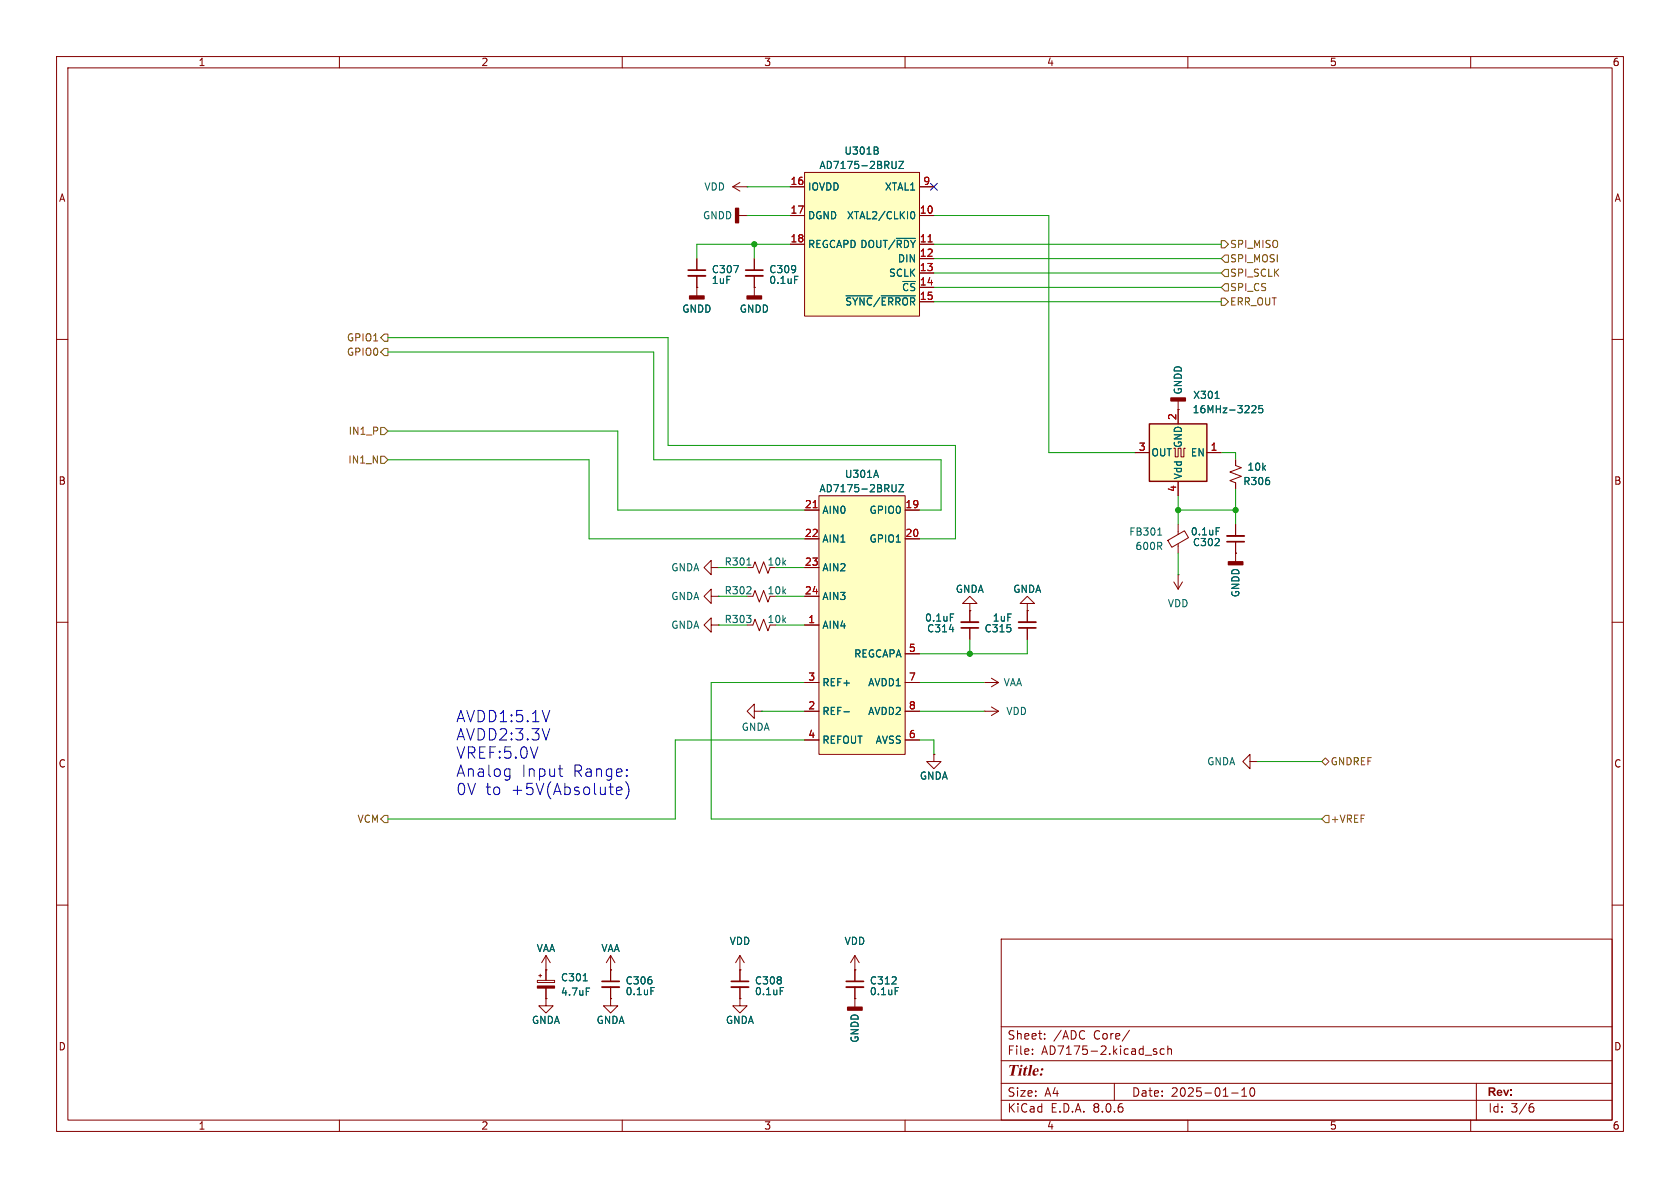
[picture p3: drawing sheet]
<svg xmlns="http://www.w3.org/2000/svg" width="297mm" height="210mm" viewBox="0 0 297 210" stroke-linecap="round" stroke-linejoin="round" font-family="sans-serif">
<g fill="none" stroke="#840000" stroke-width=".18">
<path d="M10 10h277v190h-277zM12 12h273v186h-273zM60 10v2M110 10v2M160 10v2M210 10v2M260 10v2M129.5 33l1.3 .8M129.5 33h2.6M130.6 38.1h1.5M130.8 32.3l-1.3 .7M132.1 33h.1"/>
<path d="M132.1 38.1h.1M10 60h2M123.2 50.8h.1M123.2 45.7v2.1M123.2 48.8v3.5M133.3 50.8h.1M133.3 45.7v2.1M133.3 48.8v3.5M285 60h2M208.3 72.4h.1M208.3 70.9v1.5M218.4 97.8h.1"/>
<path d="M218.4 81.3v1l1.1 .4-2.1 .7 2.1 .8-2.1 .8 1 .3v1.1M218.4 92.7v2M218.4 95.8v3.5M10 110h2M125.7 100.3v-1.2l-1.2 1.2 1.2 1.3v-1.3h1.3M125.7 105.4v-1.3l-1.2 1.3 1.2 1.3v-1.3h1.3M125.7 110.5v-1.3l-1.2 1.3 1.2 1.3v-1.3h1.3M127 100.3h.1M127 105.4h.1M127 110.5h.1M132.1 110.5h1l.4-1 .7 2 .8-2 .8 2 .3-1M171.4 106.7h1.3l-1.3-1.3-1.2 1.3h1.2v1.3"/>
<path d="M171.4 108h.1M171.4 108v2M171.4 111v2M175.3 119.9l1.2 .8M181.6 106.7h1.3l-1.3-1.3-1.3 1.3h1.3v1.3M181.6 108h.1M181.6 108v2M181.6 111v2M207.5 102.9l.8 1.2M208.3 101.6h.1M208.3 101.6v2.5M209 102.9l-.7 1.2"/>
<path d="M285 110h2M174 125.7h.1M174 120.7h.1M174 125.7h2.5M174 120.7h2.5M175.3 125l1.2 .7M176.5 125.7l-1.2 .8M176.5 120.7l-1.2 .7M221 134.6v-1.2l-1.3 1.2 1.3 1.3v-1.3h1.2M222.2 134.6h.1M10 160h2M285 160h2"/>
<path d="M130.8 171.5v2M130.8 174.5v2M177 166h108v32h-108zM60 198v2M110 198v2M160 198v2M177 194.5h108M177 191.5h108M177 187.5h108M177 181.5h108M182.5 186.3v.1M182.5 185.5v.1"/>
<path d="M184.7 183.6v.1M184.7 182.8v.1M197 191.5v3M199.7 182.1l-1.3 2M203.9 185.7l.6 .4-.2 .3-.4-.1M204.5 185.5l-.4-.1-.2 .2M205.8 185.5l-.4-.1-.3 .3v.4l.1 .2h.6M206.5 185.5l.2-.1 .3 .1 .1 .9M206.5 184.9v1.5M210 198v2M217.7 193.2h1.2M219.5 193.8h.9"/>
<path d="M219.5 192.7l.5-.4v1.5M221.2 192.4l.1-.1a.81 .81 0 0 1 .6 .6 .81 .81 0 0 1-.3 .8l-.1 .1a.81 .81 0 0 1-.6-.6 .81 .81 0 0 1 .3-.8zM260 198v2M261 191.5v6.5M270.6 195.7h.3l.3 .3-.1 .5-.5 .1M271 195.1l-.4 .1"/>
</g>
<path d="M121.7 48.8h3M131.8 48.8h3.1M216.9 94.7h3.1M169.9 110h3.1M180.1 110h3M129.3 174.5h3" fill="none" stroke="#840000" stroke-width=".33"/>
<path d="M121.7 47.8h3M131.8 47.8h3.1M216.9 95.8h3.1M169.9 111h3.1M180.1 111h3M129.3 173.5h3" fill="none" stroke="#840000" stroke-width=".3"/>
<path d="M129.7 46.9h.9l-.6 1.3M140.5 48.8h.6M215 93.3h.6M167.8 111.3h.8M168 108.5h.6M137.9 174.6h.6" fill="none" stroke="#006464" stroke-width=".18"/>
<g fill="#840000" stroke="#840000" stroke-width=".25">
<path d="M207 70.4h2.5v.5h-2.5z"/>
<path d="M217.2 99.3h2.5v.5h-2.5z"/>
<path d="M130 36.8h.6v2.6h-.6z"/>
<path d="M132.1 52.3h2.5v.5h-2.5z"/>
<path d="M121.9 52.3h2.6v.5h-2.6z"/>
</g>
<path d="M203.2 74.9h10.2v10.2h-10.2z" fill="#ffffc2"/>
<path d="M203.2 74.9h10.2v10.2h-10.2z" fill="none" stroke="#840000" stroke-width=".25"/>
<path d="M207.5 79.2h.3v1.6h.5v-1.6h.5v1.6h.5v-1.6h.2M208.3 72.4v2.5M200.7 80h2.5M208.3 85.1v2.5M213.4 80h2.5M132.1 105.4h1l.4-1 .7 2 .8-2 .8 2 .3-1M132.1 100.3h1l.4-1 .7 2 .8-2 .8 2 .3-1" fill="none" stroke="#840000" stroke-width=".18"/>
<path d="M214.8 70.4h.7M221.4 71.8l.4-.1 .2 .4-.7 .9h.7M223.2 71.7h-.6l-.1 .6 .2-.1h.4l.1 .2v.4l-.2 .2-.5-.2M132 99.9h.8" fill="none" stroke="#006464" stroke-width=".18"/>
<path d="M144.8 87.6h15.2v45.8h-15.2z" fill="#ffffc2"/>
<g fill="none" stroke="#840000" stroke-width=".18">
<path d="M142.2 90.2h2.6M142.2 95.3h2.6M144.8 87.6h15.2v45.8h-15.2zM160 90.2h2.6M160 95.3h2.6M206.5 95.5l2.9-1.7 .7 1.2-2.9 1.7zM208.3 92.7v1.8M208.3 96.1v1.7M142.2 110.5h2.6M142.2 100.3h2.6M142.2 105.4h2.6M160 115.6h2.6"/>
<path d="M133.3 125.7v-1.2l-1.2 1.2 1.2 1.3v-1.3h1.3M134.6 125.7h.1M142.2 125.7h2.6M142.2 120.7h2.6M142.2 130.8h2.6M160 125.7h2.6M160 120.7h2.6M160 130.8h2.6M165.1 133.4v1.2h1.3l-1.3 1.3-1.3-1.3h1.3M165.1 133.4h.1M95 173.3h3v.4h-3zM95.2 172.5h.6"/>
<path d="M95.5 172.2v.5M96.5 171.5h.1M96.5 176.5v1.3h1.3l-1.3 1.3-1.3-1.3h1.3M96.5 176.5h.1M96.5 168.9l-.7 1.3M96.5 168.9v4.4M96.5 174.7v1.8M96.5 168.9l.8 1.3M107.9 176.5v1.3h1.3l-1.3 1.3-1.2-1.3h1.2M107.9 176.5h.1M107.9 171.5h.1M107.9 168.9v4.6"/>
<path d="M107.9 174.5v2M107.9 168.9l-.7 1.3M107.9 168.9l.8 1.3M130.8 176.5v1.3h1.3l-1.3 1.3-1.3-1.3h1.3M130.8 176.5h.1M130.8 171.5h.1M130.8 168.9l-.8 1.3M130.8 168.9v2.6M130.8 168.9l.8 1.3M151.1 176.5h.1M151.1 171.5h.1M151.1 168.9v4.6"/>
<path d="M151.1 174.5v3.6M151.1 168.9l-.7 1.3M151.1 168.9l.8 1.3"/>
</g>
<path d="M154.9 83.1l.4 1.3M158.4 85.7v1l-.1 .2h-.4M158.9 85.7h.8l-.8 1.2h.8M204.7 94.6h.7M204.9 93.5l.1-.2v1.3M149.2 125.8h1M103.1 173.4h.7M103.6 174.7h.7M115.1 174.6h.6M158.3 174.6h.6" fill="none" stroke="#006464" stroke-width=".18"/>
<path d="M143.8 89.8h.7" fill="none" stroke="#a90000" stroke-width=".18"/>
<path d="M149.9 178.1h2.5v.5h-2.5z" fill="#840000" stroke="#840000" stroke-width=".25"/>
<path d="M106.4 174.5h3.1M149.6 174.5h3.1" fill="none" stroke="#840000" stroke-width=".33"/>
<path d="M106.4 173.5h3.1M149.6 173.5h3.1" fill="none" stroke="#840000" stroke-width=".3"/>
<path d="M95 174.3h3v.4h-3z" fill="#840000" stroke="#840000" stroke-width=".18"/>
<path d="M142.2 30.5h20.4v25.4h-20.4z" fill="#ffffc2"/>
<g fill="none" stroke="#840000" stroke-width=".18">
<path d="M139.7 38.1h2.5M139.7 33h2.5M142.2 30.5h20.4v25.4h-20.4zM162.6 38.1h2.5M162.6 33h2.5M123.2 50.8h.1M123.2 45.7v2.1M123.2 48.8v2M133.3 50.8h.1M133.3 45.7v2.1M133.3 48.8v2M139.7 43.2h2.5"/>
<path d="M162.6 43.2h2.5M162.6 45.7h2.5M162.6 48.3h2.5M162.6 50.8h2.5M208.3 72.4h.1M208.3 72.4v2.5M142.2 90.2h2.6M142.2 95.3h2.6M160 90.2h2.6M160 95.3h2.6M200.7 80h2.5M208.3 85.1v2.5"/>
<path d="M213.4 80h2.5M218.4 97.8h.1M218.4 81.3v1M218.4 85.3v1.1M218.4 92.7v2M218.4 95.8v2M142.2 110.5h2.6M142.2 100.3h2.6M142.2 105.4h2.6M160 115.6h2.6M171.4 108h.1M171.4 108v2"/>
<path d="M171.4 111v2M181.6 108h.1M181.6 108v2M181.6 111v2M142.2 125.7h2.6M142.2 120.7h2.6M142.2 130.8h2.6M160 125.7h2.6M160 120.7h2.6M160 130.8h2.6M165.1 133.4h.1M96.5 176.5h.1"/>
<path d="M96.5 171.5h.1M96.5 171.5v1.8M96.5 174.7v1.8M107.9 171.5h.1M107.9 176.5h.1M107.9 171.5v2M107.9 174.5v2M130.8 171.5h.1M130.8 176.5h.1M130.8 171.5v2M130.8 174.5v2M151.1 171.5h.1"/>
<path d="M151.1 176.5h.1M151.1 171.5v2M151.1 174.5v2"/>
</g>
<g fill="none" stroke="#006464" stroke-width=".18">
<path d="M155 26.6l.3 .2-.1 .3-.2 .1M155.1 26l.1 .2-.1 .3M158.4 28.5v1l-.1 .2-.4 .1M158.9 28.5h.8l-.8 1.3h.8M161 37.9l.1-.4 .2-.1a.68 .68 0 0 1 .4 .6 .68 .68 0 0 1-.4 .7l-.2-.1-.1-.4M129.7 46.9h.9l-.6 1.3M140.5 48.8h.6M149.6 52.3h4.6M155.8 52.3h6M158.5 42.1h3.3M214.8 70.4h.7M221.4 71.8l.4-.1 .2 .4-.7 .9h.7"/>
<path d="M223.2 71.7h-.6l-.1 .6 .2-.1h.4l.1 .2v.4l-.2 .2-.5-.2M154.9 83.1l.4 1.3M158.4 85.7v1l-.1 .2h-.4M158.9 85.7h.8l-.8 1.2h.8M215 93.3h.6M167.8 111.3h.8M168 108.5h.6M149.2 125.8h1M103.1 173.4h.7M103.6 174.7h.7M115.1 174.6h.6M137.9 174.6h.6"/>
<path d="M158.3 174.6h.6"/>
</g>
<path d="M164.1 42.8h.7M143.8 89.8h.7" fill="none" stroke="#a90000" stroke-width=".18"/>
<path d="M67.3 59.7l.6-.6h.7v1.2h-.7zM215.9 52.7h.6l.7 .6-.7 .7h-.6zM215.9 42.5h.6l.7 .7-.7 .6h-.6zM215.9 50.8l.6-.6h.7v1.2h-.7zM216.5 47.6h.7v1.3h-.7l-.6-.6zM216.5 45.1h.7v1.3h-.7l-.6-.7zM67.3 75.6h.6l.7 .6-.7 .6h-.6zM67.9 61.6h.7v1.3h-.7l-.6-.7zM67.3 80.6h.6l.7 .7-.7 .6h-.6zM233.7 134.6l.6-.6 .6 .6-.6 .7zM67.3 144.8l.6-.7h.7v1.3h-.7zM234.3 144.1h.6v1.3h-.6l-.6-.6z" fill="none" stroke="#725600" stroke-width=".18"/>
<path d="M90 135.9l.1 .1M90.1 135.9l-.1 1.8M90.1 137.2h-.1M98.7 135.9h.8M99.1 137.2h.4M109 139.8l1-.2-.1-.4-.6-.1-.3 .3 .1 1 .2 .1 .6-.1M110.9 138.6a2.32 2.32 0 0 1-.3 2.6" fill="none" stroke="#0000c2" stroke-width=".18"/>
<g fill="none" stroke="#009600" stroke-width=".18">
<path d="M132.1 38.1h7.6M132.1 33h7.6M165.1 38.1h20.3v41.9h15.3M68.6 59.7h49.5v19h50.8v16.6h-6.3M133.3 43.2v2.5M139.7 43.2h-16.5v2.5M165.1 53.3h50.8M165.1 48.3h50.8M165.1 43.2h50.8M165.1 45.7h50.8M165.1 50.8h50.8M68.6 76.2h40.6v14h33"/>
<path d="M68.6 62.2h47v19.1h50.8v8.9h-3.8M68.6 81.3h35.5v14h38.1M208.3 90.2h10.1M208.3 87.6v5.1M208.3 97.8v3.8M215.9 80h2.5v1.3M218.4 86.4v6.3M127 110.5h5.1M127 100.3h5.1M127 105.4h5.1M137.2 110.5h5M137.2 100.3h5"/>
<path d="M137.2 105.4h5M171.4 113v2.6M181.6 113v2.6h-19M134.6 125.7h7.6M142.2 130.8h-22.8v14h-50.8M142.2 120.7h-16.5v24.1h108M162.6 120.7h11.4M162.6 125.7h11.4M162.6 130.8h2.5v2.6M222.2 134.6h11.5"/>
</g>
<path d="M164.5 32.4l1.2 1.2M165.7 32.4l-1.2 1.2" fill="none" stroke="#000084" stroke-width=".18"/>
<g fill="#009600" stroke="#009600" stroke-width=".18">
<circle cx="218.4" cy="90.2" r=".46"/>
<circle cx="208.3" cy="90.2" r=".46"/>
<circle cx="133.3" cy="43.2" r=".46"/>
<circle cx="171.4" cy="115.6" r=".46"/>
</g>
<g font-size="2.8" fill="#0000c2">
<text x="80.5" y="127.8">AVDD1:5.1V</text>
<text x="80.5" y="131.1">AVDD2:3.3V</text>
<text x="80.5" y="134.3">VREF:5.0V</text>
<text x="80.5" y="137.5">Analog</text>
<text x="92.1" y="137.5">Input</text>
<text x="101.2" y="137.5">Range:</text>
<text x="80.5" y="140.7">0V to</text>
<text x="90.3" y="140.7">+5V(Absolute)</text>
</g>
<text font-size="2.8" fill="#840000" x="178" y="190.9">Title:</text>
<g font-size="2.1" fill="#840000">
<text x="178" y="184">Sheet:</text>
<text x="186.2" y="184">/ADC</text>
<text x="193.4" y="184">Core/</text>
<text x="178" y="186.7">File:</text>
<text x="184.1" y="186.7">AD7175-2.kicad_sch</text>
<text x="178" y="196.9">KiCad</text>
<text x="178" y="194.1">Size:</text>
<text x="184.7" y="194.1">A4</text>
<text x="185.7" y="196.9">E.D.A.</text>
<text x="193.3" y="196.9">8.0.6</text>
<text x="200" y="194.1">Date:</text>
<text x="207" y="194.1">2025-01-10</text>
<text x="263" y="194.3">Rev:</text>
<text x="263" y="196.9">Id:</text>
<text x="267.1" y="196.9">3/6</text>
</g>
<g font-size="1.8" fill="#840000">
<text x="35" y="11.9">1</text>
<text x="85" y="11.9">2</text>
<text x="135" y="11.9">3</text>
<text x="185" y="11.9">4</text>
<text x="235" y="11.9">5</text>
<text x="285" y="11.9">6</text>
<text x="10.3" y="35.9">A</text>
<text x="285.3" y="35.9">A</text>
<text x="10.3" y="85.9">B</text>
<text x="285.3" y="85.9">B</text>
<text x="10.3" y="135.9">C</text>
<text x="285.3" y="135.9">C</text>
<text x="10.3" y="185.9">D</text>
<text x="285.3" y="185.9">D</text>
<text x="35" y="199.9">1</text>
<text x="85" y="199.9">2</text>
<text x="135" y="199.9">3</text>
<text x="185" y="199.9">4</text>
<text x="235" y="199.9">5</text>
<text x="285" y="199.9">6</text>
</g>
<g font-size="1.8" fill="#006464">
<text x="149.2" y="27.5">U301B</text>
<text x="124.4" y="33.9">VDD</text>
<text x="142.7" y="33.9">IOVDD</text>
<text x="144.8" y="30.1">AD7175-2BRUZ</text>
<text x="156.3" y="33.9">XTAL1</text>
<text x="124.2" y="39">GNDD</text>
<text x="142.7" y="39">DGND</text>
<text x="149.6" y="39">XTAL2/CLKI0</text>
<text x="142.7" y="44">REGCAPD DOUT/~{RDY}</text>
<text x="158.6" y="46.6">DIN</text>
<text x="125.7" y="48.5">C307</text>
<text x="125.7" y="50.4">1uF</text>
<text x="135.9" y="48.5">C309</text>
<text x="135.9" y="50.4">0.1uF</text>
<text x="157.1" y="49.1">SCLK</text>
<text x="159.4" y="51.7">~{CS}</text>
<text x="120.5" y="55.5">GNDD</text>
<text x="130.7" y="55.5">GNDD</text>
<text x="149.3" y="54.2">~{SYNC}/~{ERROR}</text>
<text x="209.1" y="69.8" transform="rotate(-90 209.1 69.8)">GNDD</text>
<text x="210.8" y="70.7">X301</text>
<text x="210.7" y="73.3">16MHz-3225</text>
<text x="203.5" y="80.9">OUT</text>
<text x="209.1" y="79.3" transform="rotate(-90 209.1 79.3)">GND</text>
<text x="210.4" y="80.9">EN</text>
<text x="220.4" y="83.4">10k</text>
<text x="144.8" y="87.2">AD7175-2BRUZ</text>
<text x="149.3" y="84.7">U301A</text>
<text x="209.1" y="84.8" transform="rotate(-90 209.1 84.8)">Vdd</text>
<text x="219.7" y="86">R306</text>
<text x="145.3" y="91">AIN0</text>
<text x="153.6" y="91">GPIO0</text>
<text x="199.5" y="94.9">FB301</text>
<text x="210.4" y="94.8">0.1uF</text>
<text x="118.6" y="101.2">GNDA</text>
<text x="128" y="100.2">R301</text>
<text x="135.6" y="100.2">10k</text>
<text x="145.3" y="96.1">AIN1</text>
<text x="145.3" y="101.2">AIN2</text>
<text x="153.6" y="96.1">GPIO1</text>
<text x="200.6" y="97.4">600R</text>
<text x="210.8" y="96.7">C302</text>
<text x="118.6" y="106.3">GNDA</text>
<text x="128" y="105.3">R302</text>
<text x="135.6" y="105.3">10k</text>
<text x="145.3" y="106.3">AIN3</text>
<text x="168.9" y="105">GNDA</text>
<text x="179" y="105">GNDA</text>
<text x="206.4" y="107.5">VDD</text>
<text x="219.3" y="105.7" transform="rotate(-90 219.3 105.7)">GNDD</text>
<text x="118.6" y="111.4">GNDA</text>
<text x="128" y="110.3">R303</text>
<text x="135.6" y="110.3">10k</text>
<text x="145.3" y="111.4">AIN4</text>
<text x="163.4" y="110.1">0.1uF</text>
<text x="163.8" y="112">C314</text>
<text x="174" y="112">C315</text>
<text x="175.4" y="110.1">1uF</text>
<text x="150.9" y="116.4">REGCAPA</text>
<text x="145.3" y="121.5">REF+</text>
<text x="153.4" y="121.5">AVDD1</text>
<text x="177.3" y="121.5">VAA</text>
<text x="131" y="129.4">GNDA</text>
<text x="145.3" y="126.6">REF-</text>
<text x="145.3" y="131.7">REFOUT</text>
<text x="153.4" y="126.6">AVDD2</text>
<text x="154.7" y="131.7">AVSS</text>
<text x="177.8" y="126.6">VDD</text>
<text x="213.3" y="135.5">GNDA</text>
<text x="162.5" y="138">GNDA</text>
<text x="128.9" y="167.2">VDD</text>
<text x="149.2" y="167.2">VDD</text>
<text x="94.8" y="168.5">VAA</text>
<text x="99.1" y="173.7">C301</text>
<text x="106.2" y="168.5">VAA</text>
<text x="99.1" y="176.2">4.7uF</text>
<text x="110.5" y="174.2">C306</text>
<text x="110.5" y="176.1">0.1uF</text>
<text x="133.4" y="174.2">C308</text>
<text x="133.4" y="176.1">0.1uF</text>
<text x="153.7" y="174.2">C312</text>
<text x="153.7" y="176.1">0.1uF</text>
<text x="93.9" y="181.2">GNDA</text>
<text x="105.4" y="181.2">GNDA</text>
<text x="128.2" y="181.2">GNDA</text>
<text x="152" y="184.4" transform="rotate(-90 152 184.4)">GNDD</text>
</g>
<g font-size="1.8" fill="#a90000">
<text x="139.7" y="32.8">16</text>
<text x="163.1" y="32.8">9</text>
<text x="139.7" y="37.8">17</text>
<text x="162.5" y="37.8">10</text>
<text x="139.7" y="42.9">18</text>
<text x="162.5" y="42.9">11</text>
<text x="162.5" y="45.5">12</text>
<text x="162.5" y="48">13</text>
<text x="162.5" y="50.5">14</text>
<text x="162.5" y="53.1">15</text>
<text x="208" y="74.4" transform="rotate(-90 208 74.4)">2</text>
<text x="201.2" y="79.8">3</text>
<text x="213.9" y="79.8">1</text>
<text x="142.2" y="89.9">21</text>
<text x="160" y="89.9">19</text>
<text x="208" y="87.1" transform="rotate(-90 208 87.1)">4</text>
<text x="142.2" y="95">22</text>
<text x="160" y="95">20</text>
<text x="142.2" y="100.1">23</text>
<text x="142.2" y="105.2">24</text>
<text x="142.8" y="110.2">1</text>
<text x="160.6" y="115.3">5</text>
<text x="142.8" y="125.5">2</text>
<text x="142.8" y="120.4">3</text>
<text x="160.6" y="120.4">7</text>
<text x="160.6" y="125.5">8</text>
<text x="142.8" y="130.6">4</text>
<text x="160.6" y="130.6">6</text>
</g>
<g font-size="1.8" fill="#725600">
<text x="217.4" y="44">SPI_MISO</text>
<text x="217.4" y="46.6">SPI_MOSI</text>
<text x="217.4" y="49.1">SPI_SCLK</text>
<text x="217.4" y="51.7">SPI_CS</text>
<text x="217.4" y="54.2">ERR_OUT</text>
<text x="61.2" y="63.1">GPIO0</text>
<text x="61.2" y="60.6">GPIO1</text>
<text x="61.5" y="77.1">IN1_P</text>
<text x="61.5" y="82.1">IN1_N</text>
<text x="235.1" y="135.5">GNDREF</text>
<text x="63.1" y="145.6">VCM</text>
<text x="235.1" y="145.6">+VREF</text>
</g>
</svg>
